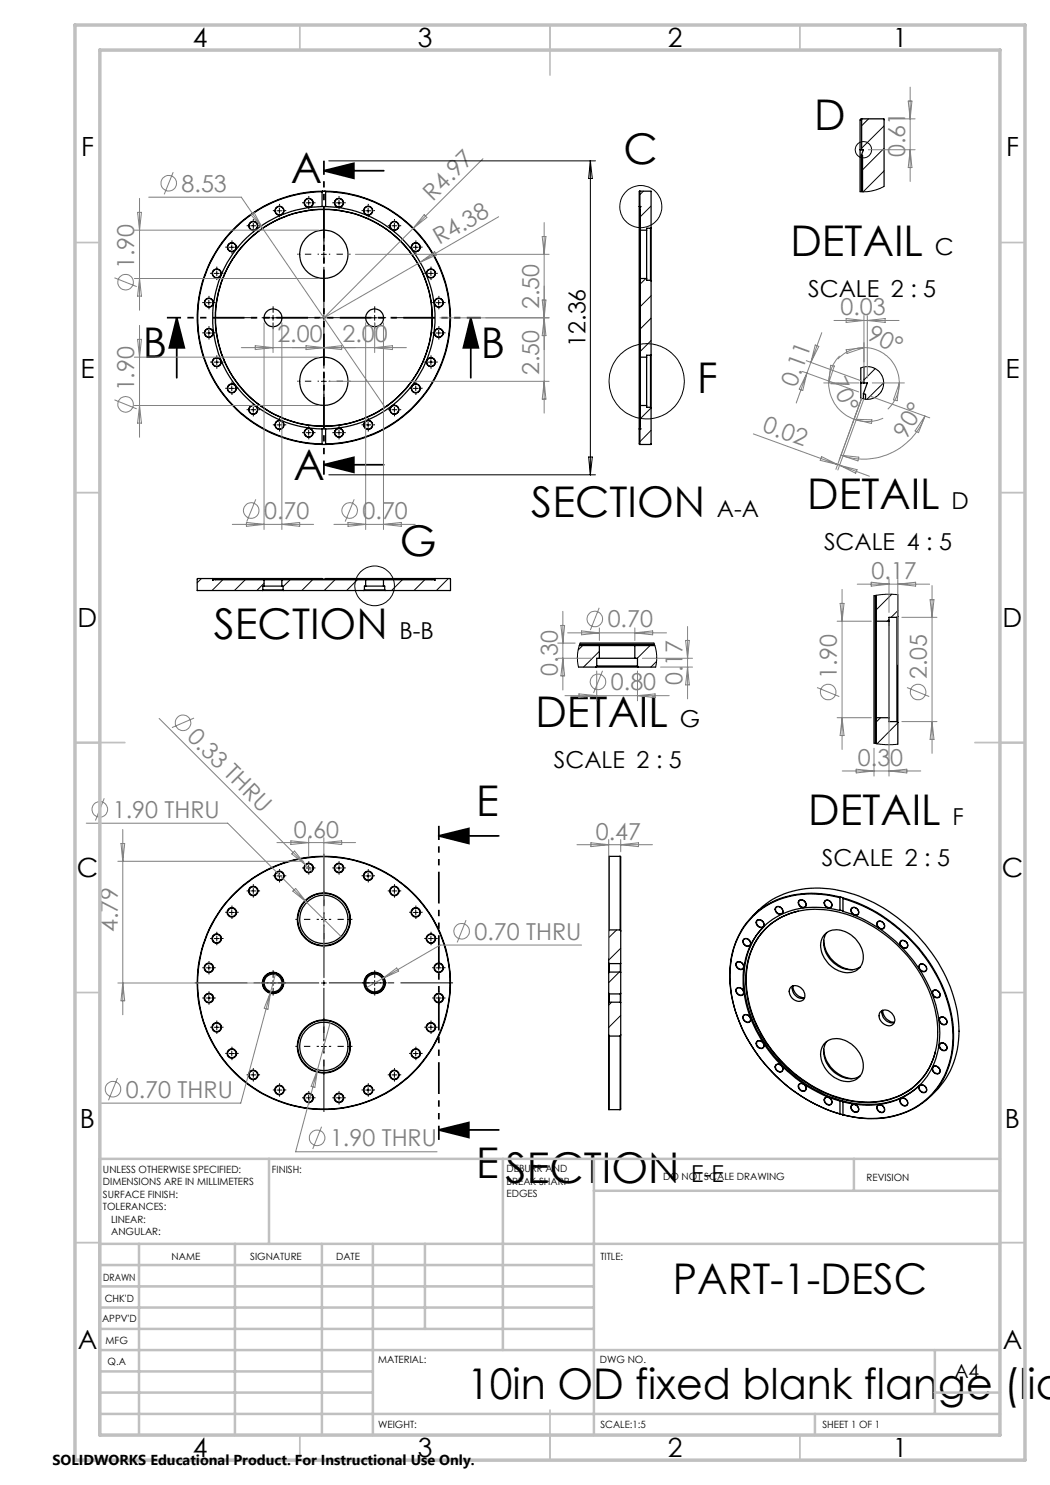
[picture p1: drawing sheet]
<svg xmlns="http://www.w3.org/2000/svg" width="210mm" height="297mm" viewBox="0 0 210 297" stroke-linecap="round" stroke-linejoin="round" font-family="sans-serif">
<g fill="none" stroke="#000" stroke-width=".25">
<path d="M64.4 38.3a25.2 25.2 0 0 0-24.9 25.3 25.2 25.2 0 0 0 24.9 25.2M64.4 38.3v3M64.6 38.2h.4M64.6 38.2a25.3 25.3 0 0 0-25.2 25.4 25.3 25.3 0 0 0 25.2 25.3M64.6 38.2l-.2 .1M65 38.2a25.3 25.3 0 0 1 25.1 25.4 25.3 25.3 0 0 1-25.1 25.3M65 38.2l.1 .1M65.1 38.3a25.2 25.2 0 0 1 24.9 25.3 25.2 25.2 0 0 1-24.9 25.2M65.1 38.3v3M128 38.2v3.1M172 29.9v8.4M172 29.9h.3"/>
<path d="M172.3 31v7.3M172.3 31l.2 .1v7.2M172.3 23.8l-.3 .2v5.9M172.3 29.9h.4l-.4 1.1M172.3 23.8v6.1M172.3 23.8h4.5v13.5M64.4 41.3h.7M64.4 41.3a22.2 22.2 0 0 0-21.9 22.2 22.2 22.2 0 0 0 21.9 22.3M65.1 41.3a22.2 22.2 0 0 1 21.9 22.2 22.2 22.2 0 0 1-21.9 22.3M127.8 41.3v44.5M127.8 41.3h.2M127.8 41.3v-3l.2-.1h2.2v7.3"/>
<path d="M128 41.9v43.4M128 41.9h.1v4.1M128 41.3h.2l-.2 .6M128.1 46v9.7M128.1 46h1.2M128.1 55.7v15.7M128.1 55.7h1.2M129.3 46v9.7M129.3 55.7v.4h.8M130.1 45.6v10.5M130.1 45.6h-.8v.4M130.1 56.1l.1 .1"/>
<path d="M130.2 45.5v10.7M130.2 56.2v14.7M130.2 45.5l-.1 .1M128.1 71.4v9.7M128.1 71.4h1.2M129.3 71.4v9.7M130.1 71v10.5M130.1 71h-.8v.4M130.2 70.9v10.7M130.2 70.9l-.1 .1M172.2 76.6v3M172.2 73.6v3"/>
<path d="M172.7 78.7v1.1M172.7 78.7l.4 .2v.9M172.8 76.6h-.6M172.8 76.6h.7l-.8 2.1M172.8 73.4v3.2M64.4 85.8h.7M64.4 85.8v3M64.4 88.8l.2 .1M64.6 88.9h.4M65.1 88.8l-.1 .1M65.1 85.8v3M127.8 85.8h.2"/>
<path d="M128 85.3l.2 .5h-.2M128 85.8v3.1M128.1 81.1v4.1l-.1 .1M128.1 81.1h1.2M129.3 81.1v.4h.8M130.1 81.5l.1 .1M130.2 81.6v7.3h-2.2l-.2-.1v-3M42.5 115.7h21.9l.2 .1M42.5 115.7h-3l-.1 .1v2.3h13.1M42.5 115.7v.4l.6-.3M43.1 115.8h43.4M43.1 115.8v.2h9.7"/>
<path d="M52.5 118.1h4.2M52.6 118h4M52.6 118l-.1 .1M52.8 116h3.6M52.8 117.2h3.6M52.8 116v1.2M52.8 117.2h-.2v.8M56.4 117.2h.2v.8M56.4 116h16.7M56.4 116v1.2M56.6 118l.1 .1M56.7 118.1h16.1"/>
<path d="M72.8 118.1h4.2M72.9 118h4M72.9 118l-.1 .1M73.1 116h3.6M73.1 117.2h3.6M73.1 117.2h-.2v.8M73.1 116v1.2M76.7 117.2h.2v.8M76.7 116v1.2M76.9 118l.1 .1M86.5 115.8l-.1 .2h-9.7M87 115.7h-21.9l-.2 .1"/>
<path d="M87 115.7h3l.1 .1v2.3h-13.1M87 115.7v.4l-.5-.3M174.8 119.1v29.6M175.1 119.1v29.6M175.3 119.1v5.1M179.6 119v4.3M115.7 133.4h3.4M115.9 129.1h4M115.9 128.9h15M116 128.6h14.8M119.1 133.4h8.6M119.3 133.2h8.2"/>
<path d="M119.3 133.2l-.2 .2M119.9 129.1h7.1M119.9 131.7h7.1M119.9 129.1v2.6M119.9 131.7h-.6v1.5M127 131.7h.5v1.5M127 129.1h4M127 129.1v2.6M127.5 133.2l.2 .2M127.7 133.4h3.4M175.3 124.2v19.3M175.3 124.2h2.5"/>
<path d="M177.8 124.2v19.3M179.4 123.5v20.8M179.4 123.5h-1.6v.7M179.6 123.3v21.2M179.6 123.3l-.2 .2M175.3 143.5h2.5M175.3 143.5v5.2M177.8 143.5v.8h1.6M179.4 144.3l.2 .2M179.6 144.5v4.3M121.8 171.3h2.2M121.8 171.3v14.7"/>
<path d="M121.8 171.3l-.1 14.9M124 171.3v14.7M124 171.3l.1 .1v14.8M168 179.5a19 19 0 0 0-15.2 2 16.4 16.4 0 0 0-6.7 15.6 30.4 30.4 0 0 0 12.3 20.8 29.8 29.8 0 0 0 9.6 4.9M168 179.5v2.6M168.1 179.4l.4 .2M168.1 179.4a18.8 18.8 0 0 0-15.8 2.3 16.6 16.6 0 0 0-6.2 15.8 31.3 31.3 0 0 0 17.2 23.4l2.9 1.3 1.9 .6M168.1 179.4l-.1 .1M168.5 179.6a31.6 31.6 0 0 1 22 24.3 17.4 17.4 0 0 1-4.8 15.7 17.5 17.5 0 0 1-15.2 3.8l-2-.4M168.5 179.6l.1 .1M168.6 179.7a31.7 31.7 0 0 1 21.7 23.7 17.6 17.6 0 0 1-4.5 16 17.6 17.6 0 0 1-16.2 3.8l-1-.2M168.6 179.7v2.6"/>
<path d="M121.7 192.6v1.9M121.7 198.7v1.9M121.7 186.2v6.4M121.7 194.5v4.2M121.7 192.6l.1 .1M121.7 198.7l.1 .1M121.8 186h2.2M121.8 186l-.1 .2M121.8 192.7v1.7M121.8 198.8v1.6M121.8 192.7h2.3M121.8 194.4h2.3"/>
<path d="M121.8 198.8h2.3M121.8 194.4l-.1 .1M124 186l.1 .2M124.1 198.8v1.6M124.1 192.7v1.7M124.1 194.4h.1M124.1 198.7v1.8M124.1 198.7v.1M124.1 192.7h.1M124.1 186.2v6.5M124.1 194.4v4.3M147.2 197.8a.87 .87 0 0 1 1.3 .1 .87 .87 0 0 1-.1 1.2 .99 .99 0 0 1-1.2-1.3z"/>
<path d="M147.3 192.6a.83 .83 0 0 1 1.2 .1 .83 .83 0 0 1-.1 1.1 .96 .96 0 0 1-1.1-1.2zM147.4 192.4a.91 .91 0 0 1 1.1 .3 .91 .91 0 0 1-.1 1.2 .97 .97 0 0 1-1-.4 .97 .97 0 0 1 0-1.1zM147.4 197.7a.84 .84 0 0 1 1.1 .2 .84 .84 0 0 1-.1 1.1 .89 .89 0 0 1-.9-.3 .89 .89 0 0 1-.1-1zM148.7 188a.83 .83 0 0 1 1.1 0 .83 .83 0 0 1 0 1.2 .96 .96 0 0 1-1.1-1.2zM148.8 187.8a.88 .88 0 0 1 1.1 .3 .88 .88 0 0 1-.1 1.1 .93 .93 0 0 1-1-.3 .93 .93 0 0 1 0-1.1zM150.6 183.1a17.3 17.3 0 0 1 16.3-5.2 31.6 31.6 0 0 1 22.3 17.5 22.5 22.5 0 0 1 1.5 17.2 15.8 15.8 0 0 1-4.7 6.7M151.4 184a.9 .9 0 0 1 1.2 .3 .9 .9 0 0 1-.1 1.2 .97 .97 0 0 1-1-.4 .97 .97 0 0 1-.1-1.1zM151.5 184.1a.84 .84 0 0 1 1.1 .2 .84 .84 0 0 1-.1 1.1 .89 .89 0 0 1-1-.3 .89 .89 0 0 1 0-1zM152.8 185.2a15.4 15.4 0 0 0-3.8 13.8 27.6 27.6 0 0 0 21.5 21.6 15.5 15.5 0 0 0 13.4-3.5M153.2 185.6a14.8 14.8 0 0 1 13.3-3.4 26.9 26.9 0 0 1 21 22.4 13.9 13.9 0 0 1-7.3 14.4 18.3 18.3 0 0 1-15.5-.5 27 27 0 0 1-15.5-20.7 14.6 14.6 0 0 1 4-12.2zM155.2 181.5a.83 .83 0 0 1 1.1 .1 .83 .83 0 0 1-.1 1.2 .96 .96 0 0 1-1-1.3zM155.2 181.4a.88 .88 0 0 1 1.1 .3 .88 .88 0 0 1-.1 1.1 .94 .94 0 0 1-.9-.3 .94 .94 0 0 1-.1-1.1z"/>
<path d="M158.2 197.4a1.88 1.88 0 0 1 2.2 .3 1.88 1.88 0 0 1 .3 2.2 1.83 1.83 0 0 1-2.2-.2 1.83 1.83 0 0 1-.3-2.3zM158.5 197.2a1.98 1.98 0 0 0 2.4 2.4M158.6 197.2a2.44 2.44 0 0 0 2.3 2.4M159.7 182.2a13.3 13.3 0 0 0-10.5 13.7 25.5 25.5 0 0 0 10.4 19.4 21.6 21.6 0 0 0 17.6 4.7 12.9 12.9 0 0 0 9.9-9.7M159.7 180.2a.87 .87 0 0 1 1.3 .1 .87 .87 0 0 1-.1 1.2 .99 .99 0 0 1-1.2-1.3zM159.8 180.2a.83 .83 0 0 1 1.2 .1 .83 .83 0 0 1-.1 1.1 .93 .93 0 0 1-1.1-1.2zM164.7 188.1a6.3 6.3 0 0 0 5.8 5.9M164.9 186.9a4 4 0 0 1 5.4 .1 5.1 5.1 0 0 1 2 5.9 3.5 3.5 0 0 1-5 1.1 5.4 5.4 0 0 1-3-6.1zM165 180.1a.9 .9 0 0 1 1.2 .3 .9 .9 0 0 1-.1 1.2 .96 .96 0 0 1-1-.4 .96 .96 0 0 1-.1-1.1zM165.1 180.2a.84 .84 0 0 1 1.1 .2 .84 .84 0 0 1-.1 1.1 .89 .89 0 0 1-1-.3 .89 .89 0 0 1 0-1zM165.3 186.5a4.7 4.7 0 0 0 1.8 6.4 4.3 4.3 0 0 0 4.9 .5M168 182.1a16 16 0 0 0-14.7 2.7 15.1 15.1 0 0 0-4.5 13.8 27.8 27.8 0 0 0 19.2 21.6"/>
<path d="M168 182.1l.6 .2M168.6 182.3a27.9 27.9 0 0 1 19 20.6 15.6 15.6 0 0 1-3.8 14.2 15.4 15.4 0 0 1-14.3 3.5l-.9-.2M170.3 181.7a.83 .83 0 0 1 1.2 .1 .83 .83 0 0 1-.1 1.1 .93 .93 0 0 1-1.1-1.2zM170.4 181.6a.89 .89 0 0 1 1.1 .2 .89 .89 0 0 1-.1 1.2 .94 .94 0 0 1-1-.3 .94 .94 0 0 1 0-1.1zM175.4 184.5a.87 .87 0 0 1 1.3 .1 .87 .87 0 0 1-.1 1.2 .99 .99 0 0 1-1.2-1.3zM175.5 184.5a.83 .83 0 0 1 1.2 .1 .83 .83 0 0 1-.1 1.1 .91 .91 0 0 1-.9-.3 .91 .91 0 0 1-.2-.9zM180.1 188.3a.87 .87 0 0 1 1.2 .1 .87 .87 0 0 1-.1 1.2 .99 .99 0 0 1-1.1-1.3zM180.2 188.2a.84 .84 0 0 1 1.1 .2 .84 .84 0 0 1-.1 1.1 .89 .89 0 0 1-.9-.3 .89 .89 0 0 1-.1-1zM184 192.9a.88 .88 0 0 1 1.1 .3 .88 .88 0 0 1-.1 1.1 .93 .93 0 0 1-1-.3 .93 .93 0 0 1 0-1.1zM184 192.9a.89 .89 0 0 1 1 .2 .89 .89 0 0 1 .1 1.1 .88 .88 0 0 1-1-.2 .88 .88 0 0 1-.1-1.1zM186.5 198.2a.86 .86 0 0 1 1.2 .1 .86 .86 0 0 1 0 1.2 .98 .98 0 0 1-1.2-1.3zM186.7 198.1a.89 .89 0 0 1 1 .2 .89 .89 0 0 1 .1 1.1 .88 .88 0 0 1-1-.2 .88 .88 0 0 1-.1-1.1z"/>
<path d="M121.7 207l.1 14.9M121.7 200.6v6.4M121.7 207l.1 .2M121.8 207.2v14.7M121.8 207.2h2.2M121.8 200.4h2.3M121.8 200.4l-.1 .2M124 207.2v14.7M124.1 200.4v.1M124.1 207v14.8l-.1 .1M124.1 207l-.1 .2M124.1 200.5v6.5"/>
<path d="M148.8 203a.89 .89 0 0 1 1.1 .3 .89 .89 0 0 1-.1 1.2 .96 .96 0 0 1-1-.4 .96 .96 0 0 1 0-1.1zM148.8 203.1a.84 .84 0 0 1 1.1 .2 .84 .84 0 0 1-.1 1.1 .89 .89 0 0 1-1-.3 .89 .89 0 0 1 0-1zM151.4 208.4a.83 .83 0 0 1 1.1 .1 .83 .83 0 0 1 0 1.1 .96 .96 0 0 1-1.1-1.2zM151.4 208.2a.9 .9 0 0 1 1.2 .3 .9 .9 0 0 1-.1 1.2 .97 .97 0 0 1-1-.4 .97 .97 0 0 1-.1-1.1zM155.2 213.1a.83 .83 0 0 1 1.1 .1 .83 .83 0 0 1-.1 1.1 .96 .96 0 0 1-1-1.2zM155.2 212.9a.89 .89 0 0 1 1.2 .3 .89 .89 0 0 1-.2 1.2 .96 .96 0 0 1-.9-.4 .96 .96 0 0 1-.1-1.1zM159.7 216.9a.87 .87 0 0 1 1.3 .1 .87 .87 0 0 1-.1 1.2 .99 .99 0 0 1-1.2-1.3zM159.9 216.8a.85 .85 0 0 1 1.1 .3 .85 .85 0 0 1-.1 1.1 .89 .89 0 0 1-.9-.4 .89 .89 0 0 1-.1-1zM164.7 209.8a6.3 6.3 0 0 0 5.8 5.9M164.9 208.7a4 4 0 0 1 5.4 .1 5.1 5.1 0 0 1 2 5.9 3.5 3.5 0 0 1-5 1 5.4 5.4 0 0 1-3-6zM164.9 219.7a.86 .86 0 0 1 1.2 .1 .86 .86 0 0 1 0 1.2 .98 .98 0 0 1-1.2-1.3zM165 219.7a.83 .83 0 0 1 1.1 .1 .83 .83 0 0 1 0 1.1 .96 .96 0 0 1-1.1-1.2z"/>
<path d="M165.3 208.3a4.7 4.7 0 0 0 1.4 6 4.3 4.3 0 0 0 5.3 .9M176 202.5a1.77 1.77 0 0 1 2.9 1.1 1.23 1.23 0 0 1-.6 1.4 1.23 1.23 0 0 1-1.5-.2 1.8 1.8 0 0 1-.8-2.3zM176.5 202.1a2.02 2.02 0 0 0 2.4 2.4M176.5 202.1a2.49 2.49 0 0 0 2.4 2.4M180.1 219.8a.87 .87 0 0 1 1.2 .1 .87 .87 0 0 1-.1 1.3 .99 .99 0 0 1-1.1-1.4zM180.1 219.8a.83 .83 0 0 1 1.2 .1 .83 .83 0 0 1-.1 1.2 .93 .93 0 0 1-1.1-1.3zM183.9 217.2a.86 .86 0 0 1 1.2 .1 .86 .86 0 0 1-.1 1.2 .98 .98 0 0 1-1.1-1.3zM184 217.1a.89 .89 0 0 1 1 .2 .89 .89 0 0 1 .1 1.1 .88 .88 0 0 1-1-.2 .88 .88 0 0 1-.1-1.1zM186.6 213.5a.83 .83 0 0 1 1.1 .1 .83 .83 0 0 1 0 1.1 .96 .96 0 0 1-1.1-1.2zM186.7 213.3a.88 .88 0 0 1 1.1 .3 .88 .88 0 0 1-.1 1.1 .93 .93 0 0 1-1-.3 .93 .93 0 0 1 0-1.1zM187.9 203.6a.9 .9 0 0 1 1.2 .1 .9 .9 0 0 1 .1 1.2 .96 .96 0 0 1-1-.2 .96 .96 0 0 1-.3-1.1zM188 203.6a.81 .81 0 0 1 1.1 .1 .81 .81 0 0 1 0 1.2 .9 .9 0 0 1-1-.3 .9 .9 0 0 1-.1-1z"/>
<path d="M188 208.7a.92 .92 0 0 1 1.1 .2 .92 .92 0 0 1 .1 1.1 .93 .93 0 0 1-1.1-.2 .93 .93 0 0 1-.1-1.1zM188.1 208.7a.87 .87 0 0 1 1 .2 .87 .87 0 0 1 .1 1.1 .86 .86 0 0 1-1.1-.2 .86 .86 0 0 1 0-1.1zM121.8 221.9h2.2M168 220.2l.6 .2M168 220.2v2.6M168 222.8h.1M168.1 222.8l.4 .2M168.5 223h.1M168.6 220.4v2.6M170.3 221.1a.87 .87 0 0 1 1.2 .1 .87 .87 0 0 1-.1 1.2 1.02 1.02 0 0 1-1.1-1.3zM170.3 221.1a.83 .83 0 0 1 1.2 .1 .83 .83 0 0 1-.1 1.2 .93 .93 0 0 1-1.1-1.3zM175.4 221.2a.87 .87 0 0 1 1.3 .1 .87 .87 0 0 1-.1 1.2 .99 .99 0 0 1-1.2-1.3z"/>
<path d="M175.6 221.1a.85 .85 0 0 1 1.1 .2 .85 .85 0 0 1-.1 1.1 .89 .89 0 0 1-1-.3 .89 .89 0 0 1 0-1z"/>
<circle cx="43.3" cy="54.7" r=".89"/>
<circle cx="43.3" cy="54.7" r=".84"/>
<circle cx="46.4" cy="49.5" r=".9"/>
<circle cx="46.4" cy="49.4" r=".84"/>
<circle cx="50.6" cy="45.2" r=".89"/>
<circle cx="50.7" cy="45.2" r=".84"/>
<circle cx="55.9" cy="42.1" r=".85"/>
<circle cx="55.9" cy="42.1" r=".89"/>
<circle cx="61.7" cy="40.6" r=".85"/>
<circle cx="61.7" cy="40.6" r=".89"/>
<circle cx="64.8" cy="50.9" r="4.8"/>
<circle cx="67.8" cy="40.6" r=".9"/>
<circle cx="67.8" cy="40.6" r=".84"/>
<circle cx="73.6" cy="42.1" r=".85"/>
<circle cx="73.6" cy="42.1" r=".89"/>
<circle cx="78.9" cy="45.2" r=".85"/>
<circle cx="78.9" cy="45.2" r=".88"/>
<circle cx="83.2" cy="49.4" r=".85"/>
<circle cx="83.2" cy="49.5" r=".9"/>
<circle cx="86.2" cy="54.7" r=".88"/>
<circle cx="86.2" cy="54.7" r=".85"/>
<circle cx="41.8" cy="66.6" r=".85"/>
<circle cx="41.8" cy="60.5" r=".85"/>
<circle cx="41.8" cy="66.6" r=".89"/>
<circle cx="41.8" cy="60.5" r=".9"/>
<circle cx="43.3" cy="72.4" r=".89"/>
<circle cx="43.3" cy="72.4" r=".84"/>
<circle cx="46.4" cy="77.7" r=".9"/>
<circle cx="46.4" cy="77.7" r=".84"/>
<circle cx="54.6" cy="63.6" r="1.79"/>
<circle cx="64.8" cy="63.6" r="21.7"/>
<circle cx="64.8" cy="76.3" r="4.8"/>
<circle cx="74.9" cy="63.6" r="1.79"/>
<circle cx="83.2" cy="77.7" r=".85"/>
<circle cx="83.2" cy="77.7" r=".9"/>
<circle cx="86.2" cy="72.4" r=".88"/>
<circle cx="86.2" cy="72.4" r=".85"/>
<circle cx="87.7" cy="66.6" r=".89"/>
<circle cx="87.8" cy="60.5" r=".9"/>
<circle cx="87.8" cy="66.6" r=".84"/>
<circle cx="87.8" cy="60.5" r=".84"/>
<circle cx="50.6" cy="81.9" r=".9"/>
<circle cx="50.7" cy="82" r=".84"/>
<circle cx="55.9" cy="85" r=".85"/>
<circle cx="55.9" cy="85" r=".9"/>
<circle cx="61.7" cy="86.5" r=".88"/>
<circle cx="61.7" cy="86.6" r=".85"/>
<circle cx="67.8" cy="86.5" r=".89"/>
<circle cx="67.8" cy="86.6" r=".84"/>
<circle cx="73.6" cy="85" r=".85"/>
<circle cx="73.6" cy="85" r=".9"/>
<circle cx="78.9" cy="82" r=".85"/>
<circle cx="78.9" cy="81.9" r=".89"/>
<circle cx="50.7" cy="178.2" r=".96"/>
<circle cx="50.7" cy="178.2" r=".85"/>
<circle cx="55.9" cy="175.2" r=".95"/>
<circle cx="55.9" cy="175.2" r=".84"/>
<circle cx="61.7" cy="173.6" r=".84"/>
<circle cx="61.7" cy="173.6" r=".94"/>
<circle cx="67.8" cy="173.6" r=".94"/>
<circle cx="67.8" cy="173.6" r=".85"/>
<circle cx="73.6" cy="175.2" r=".95"/>
<circle cx="73.6" cy="175.2" r=".84"/>
<circle cx="78.9" cy="178.2" r=".85"/>
<circle cx="78.9" cy="178.2" r=".95"/>
<circle cx="41.8" cy="199.6" r=".95"/>
<circle cx="41.8" cy="199.6" r=".84"/>
<circle cx="41.8" cy="193.6" r=".84"/>
<circle cx="41.8" cy="193.6" r=".94"/>
<circle cx="43.3" cy="187.7" r=".94"/>
<circle cx="43.4" cy="187.7" r=".85"/>
<circle cx="46.4" cy="182.5" r=".95"/>
<circle cx="46.4" cy="182.5" r=".84"/>
<circle cx="54.6" cy="196.6" r="2.03"/>
<circle cx="54.6" cy="196.6" r="2.13"/>
<circle cx="54.6" cy="196.6" r="1.77"/>
<circle cx="64.8" cy="183.9" r="5.3"/>
<circle cx="64.8" cy="196.6" r="25.2"/>
<circle cx="64.8" cy="183.9" r="5.2"/>
<circle cx="64.8" cy="196.6" r="25.3"/>
<circle cx="64.8" cy="183.9" r="4.8"/>
<circle cx="74.9" cy="196.6" r="2.03"/>
<circle cx="74.9" cy="196.6" r="2.13"/>
<circle cx="74.9" cy="196.6" r="1.77"/>
<circle cx="83.2" cy="182.5" r=".95"/>
<circle cx="83.2" cy="182.5" r=".84"/>
<circle cx="86.2" cy="187.7" r=".85"/>
<circle cx="86.2" cy="187.7" r=".94"/>
<circle cx="87.7" cy="199.6" r=".95"/>
<circle cx="87.7" cy="193.6" r=".84"/>
<circle cx="87.7" cy="199.6" r=".84"/>
<circle cx="87.7" cy="193.6" r=".94"/>
<circle cx="43.3" cy="205.5" r=".94"/>
<circle cx="43.4" cy="205.5" r=".85"/>
<circle cx="46.4" cy="210.7" r=".84"/>
<circle cx="46.4" cy="210.7" r=".94"/>
<circle cx="50.7" cy="215" r=".85"/>
<circle cx="50.7" cy="215" r=".95"/>
<circle cx="55.9" cy="218" r=".84"/>
<circle cx="55.9" cy="218" r=".94"/>
<circle cx="61.7" cy="219.6" r=".84"/>
<circle cx="61.7" cy="219.6" r=".94"/>
<circle cx="64.8" cy="209.3" r="5.3"/>
<circle cx="64.8" cy="209.3" r="5.2"/>
<circle cx="64.8" cy="209.3" r="4.8"/>
<circle cx="67.8" cy="219.6" r=".94"/>
<circle cx="67.8" cy="219.6" r=".85"/>
<circle cx="73.6" cy="218" r=".84"/>
<circle cx="73.6" cy="218" r=".94"/>
<circle cx="78.9" cy="215" r=".85"/>
<circle cx="78.9" cy="215" r=".94"/>
<circle cx="83.2" cy="210.7" r=".84"/>
<circle cx="83.2" cy="210.7" r=".94"/>
<circle cx="86.2" cy="205.5" r=".85"/>
<circle cx="86.2" cy="205.5" r=".94"/>
</g>
<g fill="none" stroke="#000" stroke-width=".2">
<path d="M65.8 32.2h53.3M118.1 32.2v62.8M118.1 32.2l.4 3.5h-.8zM128.7 38.2l-.7 .7M173.7 23.8l-1.4 1.3M176.8 37.3l-1 .5-1.4 .4-2.4 .1M176.8 25.2l-4.5 4.4M176.8 29.7l-4.3 4.3M176.8 34.2l-4.2 4.2M42.9 54.7h1M43.4 54.2v1M45.9 49.5h1"/>
<path d="M46.4 49v.9M50.2 45.2h1M50.7 44.7v1M55.4 42.2h1M55.9 41.6v1M61.2 40.6h1M61.7 40.1v1M64.3 50.9h1M64.8 50.4v1M67.3 40.6h1M67.8 40.1v1M73.1 42.2h1.1"/>
<path d="M73.6 41.6v1M78.4 45.2h1M78.9 44.7v1M82.7 49.5h.9M83.1 49v.9M85.7 54.7h1M86.2 54.2v1M129.2 55.7l-1.1 1.1M130.2 41.2l-2.1 2.2M130.2 59.2l-2.1 2.1M41.3 60.5h1M41.3 66.6h1"/>
<path d="M41.8 60v1M41.8 66.1v1M42.9 72.4h1M43.4 71.9v1M45.9 77.7h1M46.4 77.2v1M54.1 63.6h1M54.6 63.1v1M64.3 63.6h1M64.3 76.3h1M64.8 63.1v1M64.8 75.8v1"/>
<path d="M74.4 63.6h1M74.9 63.1v1M82.7 77.7h.9M83.1 77.2v1M85.7 72.4h1M86.2 71.9v1M87.2 60.5h1.1M87.2 66.6h1.1M87.7 60v1M87.7 66.1v1M130.2 63.6l-2.1 2.2M130.2 68.1l-2.1 2.2"/>
<path d="M172.2 73.6l.8-.3h.9l1.3 .5 .7 .6 .5 .6 .3 1.4-.2 1.5-.6 .9-.6 .5-1.5 .6-.9-.1-.7-.2M175 73.7l-2.2 2.3M176.7 76.5l-3.3 3.4M50.2 81.9h1M50.7 81.5v.9M55.4 85h1M55.9 84.5v1M61.2 86.5h1M61.7 86v1.1M65.8 95h53.3M67.3 86.5h1M67.8 86v1.1"/>
<path d="M73.1 85h1.1M73.6 84.5v1M78.4 81.9h1M78.9 81.5v.9M117.7 91.4h.8l-.4 3.6zM130.2 81.6l-2.1 2.1M130.2 86.1l-2.2 2.2M40.3 115.7l-.9 .9M44.6 116l-2.2 2.1M49 116l-2.1 2.1M52.8 116.7l-1.4 1.4M58 116l-1.4 1.3"/>
<path d="M62.5 116l-2.1 2.1M67 116l-2.2 2.1M71.5 116l-2.2 2.1M80.5 116l-2.2 2.1M84.9 116l-2.1 2.1M89.7 115.7l-2.4 2.4M178.4 118.8l-3.1 3.2M179.6 119l-2.6-.2-2.2 .3M116 128.6l-.5 2.2v1.5l.2 1.1M116.5 129.1l-.9 .9M119.9 130.3l-3.2 3.1M130 129.1l-2.5 2.6"/>
<path d="M130.8 128.6l.4 1.2 .1 1.1v1.2l-.2 1.3M131.3 132.3l-1.1 1.1M177.8 123.9l-.4 .3M179.6 122.1l-1.4 1.4M174.8 148.7l2.2 .2 2.6-.1M176.1 143.5l-.8 .9M179.6 144.6l-4.2 4.2M50.2 178.2h1M50.7 177.7v1M55.4 175.2h1M55.9 174.7v1M61.2 173.6h1"/>
<path d="M61.7 173.1v1M67.3 173.6h1M67.8 173.1v1M73.1 175.2h1.1M73.6 174.7v1M78.4 178.2h1M78.9 177.7v1M41.3 193.6h1M41.3 199.6h1M41.8 193.1v1M41.8 199.1v1M42.9 187.7h1"/>
<path d="M43.4 187.2v1M45.9 182.5h1M46.4 182v1M54.1 196.6h1M54.6 196.1v1M64.3 196.6h1M64.3 183.9h1M64.8 183.4v1M64.8 196.1v1M74.4 196.6h1M74.9 196.1v1M82.7 182.5h.9"/>
<path d="M83.1 182v1M85.7 187.7h1M86.2 187.2v1M87.2 193.6h1.1M87.2 199.6h1.1M87.7 193.1v1M87.7 199.1v1M123.3 186l-1.6 1.5M123.9 194.4l-2.2 2.1M124.1 189.6l-2.4 2.4M124.1 198.6l-.1 .2M42.9 205.5h1"/>
<path d="M43.4 205v.9M45.9 210.7h1M46.4 210.2v1M50.2 215h1M50.7 214.5v1M55.4 218h1M55.9 217.5v1M61.2 219.6h1M61.7 219.1v1M64.3 209.3h1M64.8 208.8v1M67.3 219.6h1"/>
<path d="M67.8 219.1v1M73.1 218h1.1M73.6 217.5v1M78.4 215h1M78.9 214.5v1M82.7 210.7h.9M83.1 210.2v1M85.7 205.5h1M86.2 205v.9M122.3 200.4l-.6 .6M124.1 203.1l-2.4 2.4"/>
<circle cx="172.7" cy="29.9" r="1.63"/>
<circle cx="128.1" cy="41.3" r="4.2"/>
<circle cx="129.3" cy="76.3" r="7.5"/>
<circle cx="74.9" cy="117.2" r="4"/>
</g>
<g fill="none" stroke="#808080" stroke-width=".2">
<path d="M182 17.4v18.9M27.9 39.7v22.4M29.7 39.4h18.6l28.7 42.1M34.6 34.4l-1.8 4.5M96.6 31.7l-31.8 31.9 19.2-11.1M173.7 29.9h9.3M177.8 23.8h5.2M181.6 20.2h.8l-.4 3.6zM182 29.9l.4 3.6h-.8zM22.9 55.6l4.4 1.7M26.9 46h36.9M26.9 55.7h36.9"/>
<path d="M27.5 42.5h.8l-.4 3.5zM27.9 55.7l.4 3.5h-.8zM50.2 43l.6-.5 1.7 3.2zM71.1 50.9h38.7M84 52.5l2.9-2.2 .4 .7zM84.8 42.9l.6 .6-2.8 2.2zM99.7 43.4l-15.7 9.1M108.4 47.3h.8l-.4 3.6zM108.8 44.5v38.1M22.9 80l4.4 1.8M26.9 71.4h36.9M27.5 67.9h.8l-.4 3.5z"/>
<path d="M27.9 65.1v22.4M48.3 69.5h33M51 69.1l3.6 .4-3.6 .4zM52.8 64.6v41.3M54.6 64.6v5.9M56.4 64.6v41.3M61.2 69.1v.8l7.1-.8v.8zM65.8 76.3h44M73.1 64.6v41.3M74.9 64.6v5.9M74.9 69.5l3.6-.4v.8zM76.7 64.6v41.3"/>
<path d="M88 63.6h21.8M108.4 60h.8l-.4 3.6zM108.8 63.6l.4 3.5h-.8zM108.8 76.3l.4 3.5h-.8zM160.5 74.3l11.2 4.1M161.3 72.1l11.2 4.2M161.4 74.6l-2.2 6M161.4 74.6l-.9 3.5-.7-.3zM163.1 69l.7 .3-1.6 3.2zM164.4 66.5l-3 8.1M164.7 76.6h7.1M165.7 76.6a7.8 7.8 0 0 0 5.1 7.3"/>
<path d="M166.1 73.1l.8 .1-1.2 3.4zM166.8 64.1h13M167.9 71.2a7.8 7.8 0 0 0-2.2 5.4M169.2 70l3.6-.5-3.4 1.2zM169.2 63.7l3.6 .4-3.6 .4zM172.3 79.7l-5.1 14.2M172.8 79.8l-5.2 14.2M172.8 69.5a7.1 7.1 0 0 1 7.1 7.1M172.8 69.5a7.3 7.3 0 0 0-5.3 2.3M172.8 63.1v12.5M173.5 63.1v12.5M173.5 64.1l3.5-.4v.8z"/>
<path d="M174 79.2l11.9 4.4M174.4 76.6h6.5M179.9 76.6a7.1 7.1 0 0 1-2.3 5.2M179.9 76.6l-.5 3.5-.7-.1zM26.9 81.1h36.9M27.9 81.1l.4 3.5h-.8zM51.2 99.9l-1.8 4.4M70.8 99.9l-1.8 4.4M150.7 86.8l17.2 6.3M164.3 91.3l3.2 1.6-3.5-.8zM167.9 93.1l6 2.1M167.9 93.1l3.5 .8-.3 .7z"/>
<path d="M168.2 91l3.6 .4-.2 .8zM170.8 83.9l3.6 .1-.1 .7zM176.6 83.6a7.7 7.7 0 0 1-5.8 .3M185 83.2a13.1 13.1 0 0 1-16.8 7.8M185 83.2l-1.3 3.3-.7-.3zM46.5 104.9h16.2M49.3 104.5l3.5 .4-3.5 .4zM56.4 104.9l3.5-.4v.8zM66.8 104.9h16.2M69.6 104.5l3.5 .4-3.5 .4zM76.7 104.9l3.6-.4v.8zM168.4 117.9v32"/>
<path d="M171.4 116.8h14.5M174.2 116.4l3.6 .4-3.6 .4zM177.8 115.8v6.7M179.6 115.8v17.1M179.6 116.8l3.5-.4v.8zM186 119.9h.8l-.4 3.6zM186.4 117.1v33.6M111.5 131.7h6.9M111.5 128.6h3.5M112.2 125.1h.7l-.3 3.5zM112.6 122.3v15.7M112.6 131.7l.3 3.5h-.7z"/>
<path d="M113 139.1h20.8M113.5 126.6h19.8M115.8 138.8l3.5 .3-3.5 .4zM116.3 126.2l3.6 .4-3.6 .4zM119.3 134.2v6M119.8 121.6l-1.7 4.4M119.9 125.6v2.5M120.5 134.2l-1.8 4.4M127 125.6v2.5M127 126.6l3.5-.4v.8zM127.5 134.2v6M127.5 139.1l3.5-.3v.7z"/>
<path d="M128.5 131.7h10M132.1 133.4h6.4M137.1 128.1h.8l-.4 3.6zM137.5 125.3v14.5M137.5 133.4l.4 3.6h-.8zM163.4 137.5l4.5 1.8M167.4 124.2h6.9M168 120.7h.8l-.4 3.5zM177.8 125.2v30M180.4 123.5h7M181.4 137.5l4.4 1.8M20.8 159.7l-1.7 4.4"/>
<path d="M31.8 143.7l29.3 29.3M38.8 143.6l-4.4 1.9M167.4 143.5h6.9M168.4 143.5l.4 3.6h-.8zM168.5 154.2h15.6M171.2 153.8l3.6 .4-3.6 .4zM174.8 149.6v5.6M177.8 154.2l3.6-.4v.8zM180.4 144.3h7M186.4 144.3l.4 3.6h-.8zM17.3 164.6h28.2l15.8 15.9M23.6 172.3h37.1"/>
<path d="M24.2 168.7h.7l-.3 3.6zM24.6 165.9v37M55.4 168.5h15.7M58.2 168.2l3.5 .3-3.5 .4zM58.3 170.8l.6-.6 2.2 2.8zM58.6 178.2l.5-.5 2.2 2.8zM61.1 173l1.2 1.2M61.7 167.5v3.8M64.8 167.5v28.1M64.8 168.5l3.5-.3v.7zM115.4 168.9h15.1M118.2 168.6l3.5 .3-3.5 .4z"/>
<path d="M121.7 167.9v23.7M124.1 167.9v2.5M124.1 168.9l3.6-.3v.7zM23.6 196.6h40.2M24.6 196.6l.3 3.6h-.7zM54.2 198.3l-.6 3.6-.8-.3zM55.1 194.9l-6.9 25.7h-28.3M61.3 180.5l6.9 6.8M76.5 195.7l-3.1 1.8M76.5 195.7l2.8-2.1 .4 .6zM93.2 184l-1.8 4.5M116.3 189h-28.3l-11.5 6.7"/>
<path d="M23.5 215.6l-1.8 4.5M63.5 214l-.5 3.5-.8-.2zM66 204.6l-6.9 25.8h28.3M64.3 225.4l-1.8 4.4"/>
<circle cx="33.8" cy="36.6" r="1.55"/>
<circle cx="25.1" cy="56.4" r="1.55"/>
<circle cx="25.1" cy="80.9" r="1.55"/>
<circle cx="50.2" cy="102.1" r="1.56"/>
<circle cx="69.9" cy="102.1" r="1.56"/>
<circle cx="118.9" cy="123.8" r="1.56"/>
<circle cx="119.6" cy="136.4" r="1.55"/>
<circle cx="165.6" cy="138.4" r="1.56"/>
<circle cx="183.6" cy="138.4" r="1.55"/>
<circle cx="36.6" cy="144.6" r="1.56"/>
<circle cx="20" cy="161.9" r="1.55"/>
<circle cx="92.3" cy="186.3" r="1.55"/>
<circle cx="22.6" cy="217.8" r="1.55"/>
<circle cx="63.4" cy="227.6" r="1.55"/>
</g>
<path d="M64.8 34.1l6-1.4v3zM64.8 34.1h12M35.3 63.6l1.6 6h-3zM35.3 63.6v12M94.2 63.6l1.5 6h-3zM94.2 63.6v12M64.8 93l6-1.5v3zM64.8 93h12M87.7 167.2l6.1-1.5v3zM87.7 167.2h12.1M87.7 226l6.1-1.5v3zM87.7 226h12.1" fill="none" stroke="#000" stroke-width=".35"/>
<g fill="none" stroke="#000" stroke-width=".2" stroke-dasharray="15.2 1.3 1.3 1.3" stroke-linecap="butt">
<path d="M61.8 39.6v-.4M67.8 39.6v-.4M41.8 59.5v-.3M42.4 54.7h-.4M43.4 53.7v-.4M43.4 55.7v.3M44.4 54.7h.3M45.4 49.4h-.4M46.4 48.4v-.3M46.4 50.4v.4M47.4 49.4h.3M49.7 45.1h-.4"/>
<path d="M50.7 44.1v-.3M50.7 46.1v.4M51.7 45.1h.3M54.9 42.1h-.3M55.9 41.1v-.3M55.9 43.1v.4M56.9 42.1h.4M60.8 40.6h-.4M61.8 41.6v.3M62.8 40.6h.3M66.8 40.6h-.3M67.8 41.6v.3"/>
<path d="M68.8 40.6h.4M72.7 42.1h-.4M73.7 41.1v-.3M73.7 43.1v.4M74.7 42.1h.3M77.9 45.1h-.3M78.9 44.1v-.3M78.9 46.1v.4M79.9 45.1h.3M82.2 49.4h-.4M83.2 48.4v-.3M83.2 50.4v.4"/>
<path d="M84.2 49.4h.3M85.2 54.7h-.3M86.2 53.7v-.4M86.2 55.7v.3M87.2 54.7h.3M87.8 59.5v-.3M40.8 60.5h-.3M40.8 66.6h-.3M41.8 61.5v.4M41.8 65.6v-.4M41.8 67.6v.3M42.4 72.4h-.4"/>
<path d="M42.8 60.5h.3M42.8 66.6h.3M43.4 71.4v-.3M43.4 73.4v.4M44.4 72.4h.3M45.4 77.7h-.4M46.4 76.7v-.4M46.4 78.7v.3M47.4 77.7h.3M53.6 63.5h-1.3M54.6 62.5v-1.2M54.6 64.5v1.3"/>
<path d="M55.6 63.5h1.3M73.9 63.5h-1.2M74.9 62.5v-1.2M74.9 64.5v1.3M75.9 63.5h1.3M82.2 77.7h-.4M83.2 76.7v-.4M83.2 78.7v.3M84.2 77.7h.3M85.2 72.4h-.3M86.2 71.4v-.3M86.2 73.4v.4"/>
<path d="M86.8 66.6h-.4M86.8 60.5h-.4M87.2 72.4h.3M87.8 65.6v-.4M87.8 67.6v.3M87.8 61.5v.4M88.8 66.6h.3M88.8 60.5h.3M49.7 81.9h-.4M50.7 80.9v-.3M50.7 82.9v.4M51.7 81.9h.3"/>
<path d="M54.9 85h-.3M55.9 84v-.4M55.9 86v.3M56.9 85h.4M60.8 86.5h-.4M61.8 85.5v-.3M61.8 87.5v.4M62.8 86.5h.3M66.8 86.5h-.3M67.8 85.5v-.3M67.8 87.5v.4M68.8 86.5h.4"/>
<path d="M72.7 85h-.4M73.7 84v-.4M73.7 86v.3M74.7 85h.3M77.9 81.9h-.3M78.9 80.9v-.3M78.9 82.9v.4M79.9 81.9h.3M49.7 178.2h-.4M50.7 177.2v-.4M50.7 179.2v.3M51.7 178.2h.3"/>
<path d="M54.9 175.2h-.3M55.9 174.2v-.4M55.9 176.2v.3M56.9 175.2h.4M60.8 173.6h-.4M61.8 172.6v-.4M61.8 174.6v.3M62.8 173.6h.3M66.8 173.6h-.3M67.8 172.6v-.4M67.8 174.6v.3M68.8 173.6h.4"/>
<path d="M72.7 175.2h-.4M73.7 174.2v-.4M73.7 176.2v.3M74.7 175.2h.3M77.9 178.2h-.3M78.9 177.2v-.4M78.9 179.2v.3M79.9 178.2h.3M40.8 199.6h-.3M40.8 193.5h-.3M41.8 198.6v-.3M41.8 192.5v-.3"/>
<path d="M41.8 194.5v.4M42.4 187.7h-.4M42.8 199.6h.3M42.8 193.5h.3M43.4 186.7v-.3M43.4 188.7v.3M44.4 187.7h.3M45.4 182.5h-.4M46.4 181.5v-.4M46.4 183.5v.3M47.4 182.5h.3M53.6 196.6h-1.5"/>
<path d="M54.6 195.6v-1.6M54.6 197.6v1.5M55.6 196.6h1.6M73.9 196.6h-1.5M74.9 195.6v-1.6M74.9 197.6v1.5M75.9 196.6h1.6M82.2 182.5h-.4M83.2 181.5v-.4M83.2 183.5v.3M84.2 182.5h.3M85.2 187.7h-.3"/>
<path d="M86.2 186.7v-.3M86.2 188.7v.3M86.8 193.5h-.4M86.8 199.6h-.4M87.2 187.7h.3M87.8 192.5v-.3M87.8 194.5v.4M87.8 198.6v-.3M88.8 193.5h.3M88.8 199.6h.3M41.8 200.6v.3M42.4 205.4h-.4"/>
<path d="M43.4 204.4v-.3M43.4 206.4v.4M44.4 205.4h.3M45.4 210.7h-.4M46.4 209.7v-.4M46.4 211.7v.3M47.4 210.7h.3M49.7 215h-.4M50.7 214v-.4M50.7 216v.3M51.7 215h.3M54.9 218h-.3"/>
<path d="M55.9 217v-.4M55.9 219v.3M56.9 218h.4M60.8 219.6h-.4M61.8 218.6v-.4M62.8 219.6h.3M66.8 219.6h-.3M67.8 218.6v-.4M68.8 219.6h.4M72.7 218h-.4M73.7 217v-.4M73.7 219v.3"/>
<path d="M74.7 218h.3M77.9 215h-.3M78.9 214v-.4M78.9 216v.3M79.9 215h.3M82.2 210.7h-.4M83.2 209.7v-.4M83.2 211.7v.3M84.2 210.7h.3M85.2 205.4h-.3M86.2 204.4v-.3M86.2 206.4v.4"/>
<path d="M87.2 205.4h.3M87.8 200.6v.3M61.8 220.6v.3M67.8 220.6v.3"/>
</g>
<path d="M63.8 196.6h-24.8M64.8 195.6v-24.9M64.8 197.6v24.8M65.8 196.6h24.8" fill="none" stroke="#000" stroke-width=".2" stroke-dasharray="15.2 1.3 1.3 1.3" stroke-dashoffset="4.7" stroke-linecap="butt"/>
<path d="M63.8 183.9h-4.7M64.8 182.9v-4.7M64.8 184.9v4.7M65.8 183.9h4.7M63.8 209.3h-4.7M64.8 208.3v-4.7M64.8 210.3v4.7M65.8 209.3h4.7" fill="none" stroke="#000" stroke-width=".2" stroke-dasharray="15.2 1.3 1.3 1.3" stroke-dashoffset="14.8" stroke-linecap="butt"/>
<path d="M63.8 63.5h-21.2M64.8 62.5v-21.2M64.8 64.5v21.2M65.8 63.5h21.2" fill="none" stroke="#000" stroke-width=".2" stroke-dasharray="15.2 1.3 1.3 1.3" stroke-dashoffset="6.5" stroke-linecap="butt"/>
<path d="M63.8 50.8h-4.3M64.8 49.8v-4.3M64.8 51.8v4.4M65.8 50.8h4.3M63.8 76.2h-4.3M64.8 75.2v-4.3M64.8 77.2v4.4M65.8 76.2h4.3" fill="none" stroke="#000" stroke-width=".2" stroke-dasharray="15.2 1.3 1.3 1.3" stroke-dashoffset="15" stroke-linecap="butt"/>
<path d="M64.8 32.1v62.8M96.2 63.5h-62.8M87.8 165.2v62.8" fill="none" stroke="#000" stroke-width=".35" stroke-dasharray="6.3 1.3 1.3 1.3 1.3 1.3" stroke-dashoffset="3.5" stroke-linecap="butt"/>
<g fill="none" stroke="#c0c0c0" stroke-width=".35">
<path d="M60 5v5M110 5v10M160 5v5M15 48.5h5M200 48.5h5M15 98.5h5M200 98.5h5M15 148.5h10M195 148.5h10M15 198.5h5M200 198.5h5M15 248.5h5"/>
<path d="M200 248.5h5M60 287v5M110 282v10M160 287v5"/>
</g>
<g fill="none" stroke="#c0c0c0" stroke-width=".5">
<path d="M53.8 231.8v17M100.6 231.8v38.2M118.8 231.8v55.2M118.8 238.2h81.2M170.8 231.8v6.4M200 231.8h-180v55.2M20 248.8h180M20 257.3h98.8M20 253h98.8M27.8 248.8v38.2M47 248.8v38.2M64.4 248.8v38.2"/>
<path d="M74.6 248.8v38.2M85 248.8v17M20 265.8h98.8M20 261.5h98.8M20 278.5h54.6M20 274.3h54.6M20 270h180M187 278.5h13M187 270v12.8M20 282.8h180M163 282.8v4.2"/>
</g>
<path d="M15 5h190v287h-190zM20 10h180v277h-180z" fill="none" stroke="#c0c0c0" stroke-width=".7"/>
<g fill="#000">
<path d="M94.2 63.6l1.5 6h-3zM35.3 63.6l1.6 6h-3z"/>
<path d="M87.7 167.2l6.1-1.5v3zM87.7 226l6.1-1.5v3zM64.8 34.1l6-1.4v3zM64.8 93l6-1.5v3z"/>
</g>
<g font-size="8.5">
<text x="162.8" y="26.1">D</text>
<text x="124.7" y="32.8">C</text>
<text x="58.2" y="36.6">A</text>
<text x="158.1" y="51.1">DETAIL</text>
<text x="28.6" y="71.5">B</text>
<text x="96.1" y="71.5">B</text>
<text x="139.4" y="78.6">F</text>
<text x="58.7" y="96.1">A</text>
<text x="161.4" y="101.9">DETAIL</text>
<text x="106.3" y="103.5">SECTION</text>
<text x="80" y="111.3">G</text>
<text x="42.8" y="127.9">SECTION</text>
<text x="107.1" y="145.3">DETAIL</text>
<text x="95.3" y="163.2">E</text>
<text x="161.6" y="165.1">DETAIL</text>
<text x="95.3" y="235.7">E</text>
<text x="101.1" y="236.5">SECTION</text>
<text x="134.6" y="258.8">PART-1-DESC</text>
<text x="93.4" y="279.7">10in OD fixed blank flange (lid</text>
</g>
<g font-size="5.3">
<text x="38.5" y="9.5">4</text>
<text x="83.5" y="9.5">3</text>
<text x="133.5" y="9.5">2</text>
<text x="178.5" y="9.5">1</text>
<text x="16.2" y="31.3">F</text>
<text x="201.2" y="31.3">F</text>
<text x="16.1" y="75.5">E</text>
<text x="201.1" y="75.5">E</text>
<text x="15.5" y="125.5">D</text>
<text x="200.5" y="125.5">D</text>
<text x="15.4" y="175.5">C</text>
<text x="200.4" y="175.5">C</text>
<text x="16" y="225.5">B</text>
<text x="201" y="225.5">B</text>
<text x="15.5" y="269.8">A</text>
<text x="200.5" y="269.8">A</text>
<text x="38.5" y="291.5">4</text>
<text x="83.5" y="291.5">3</text>
<text x="133.5" y="291.5">2</text>
<text x="178.5" y="291.5">1</text>
</g>
<g font-size="4.7" fill="#808080">
<text x="181" y="31.5" transform="rotate(-90 181 31.5)">0.61</text>
<text x="36.3" y="38.3">8.53</text>
<text x="86.6" y="40.3" transform="rotate(-45 86.6 40.3)">R4.97</text>
<text x="26.9" y="53.9" transform="rotate(-90 26.9 53.9)">1.90</text>
<text x="87.9" y="49.1" transform="rotate(-30 87.9 49.1)">R4.38</text>
<text x="107.8" y="61.8" transform="rotate(-90 107.8 61.8)">2.50</text>
<text x="168.1" y="63.1">0.03</text>
<text x="55.5" y="68.5">2.00</text>
<text x="68.5" y="68.5">2.00</text>
<text x="173.2" y="67.8" transform="rotate(26 173.2 67.8)">90°</text>
<text x="107.8" y="75" transform="rotate(-90 107.8 75)">2.50</text>
<text x="159.2" y="77.7" transform="rotate(-70 159.2 77.7)">0.11</text>
<text x="165.9" y="76.2" transform="rotate(65 165.9 76.2)">70°</text>
<text x="26.9" y="78.3" transform="rotate(-90 26.9 78.3)">1.90</text>
<text x="152.3" y="86.3" transform="rotate(20 152.3 86.3)">0.02</text>
<text x="181.3" y="87.9" transform="rotate(-59 181.3 87.9)">90°</text>
<text x="52.8" y="103.8">0.70</text>
<text x="72.5" y="103.8">0.70</text>
<text x="174.3" y="115.8">0.17</text>
<text x="121.5" y="125.5">0.70</text>
<text x="111.6" y="135.1" transform="rotate(-90 111.6 135.1)">0.30</text>
<text x="136.5" y="137.1" transform="rotate(-90 136.5 137.1)">0.17</text>
<text x="167.4" y="135.8" transform="rotate(-90 167.4 135.8)">1.90</text>
<text x="185.4" y="135.8" transform="rotate(-90 185.4 135.8)">2.05</text>
<text x="122.2" y="138.1">0.80</text>
<text x="37.2" y="147.6" transform="rotate(45 37.2 147.6)">0.33 THRU</text>
<text x="171.6" y="153.2">0.30</text>
<text x="22.5" y="163.6">1.90 THRU</text>
<text x="58.8" y="167.5">0.60</text>
<text x="119.2" y="167.9">0.47</text>
<text x="23.6" y="186.4" transform="rotate(-90 23.6 186.4)">4.79</text>
<text x="94.9" y="187.9">0.70 THRU</text>
<text x="25.2" y="219.5">0.70 THRU</text>
<text x="66" y="229.3">1.90 THRU</text>
</g>
<g font-size="4.7">
<text x="187" y="51.1">C</text>
<text x="161.6" y="59.3">SCALE 2 : 5</text>
<text x="117.1" y="69.4" transform="rotate(-90 117.1 69.4)">12.36</text>
<text x="190.3" y="101.9">D</text>
<text x="143.4" y="103.5">A-A</text>
<text x="164.8" y="110.1">SCALE 4 : 5</text>
<text x="79.9" y="127.9">B-B</text>
<text x="136" y="145.3">G</text>
<text x="110.8" y="153.5">SCALE 2 : 5</text>
<text x="190.5" y="165.1">F</text>
<text x="164.4" y="173.3">SCALE 2 : 5</text>
<text x="138.2" y="236.5">E-E</text>
</g>
<text font-size="3.9" x="190.9" y="275.5">A4</text>
<text font-size="2.9" x="10.5" y="292.9">SOLIDWORKS Educational Product. For Instructional Use Only.</text>
<g font-size="2">
<text x="20.6" y="234.6">UNLESS OTHERWISE SPECIFIED:</text>
<text x="20.6" y="237.1">DIMENSIONS ARE IN MILLIMETERS</text>
<text x="20.6" y="239.6">SURFACE FINISH:</text>
<text x="54.4" y="234.6">FINISH:</text>
<text x="101.3" y="234.5">DEBURR AND</text>
<text x="101.3" y="237">BREAK SHARP</text>
<text x="101.3" y="239.5">EDGES</text>
<text x="132.6" y="236">DO NOT SCALE DRAWING</text>
<text x="173.3" y="236.2">REVISION</text>
<text x="20.6" y="242.1">TOLERANCES:</text>
<text x="22.2" y="244.6">LINEAR:</text>
<text x="22.2" y="247.1">ANGULAR:</text>
<text x="34.3" y="252">NAME</text>
<text x="50" y="251.9">SIGNATURE</text>
<text x="67.2" y="251.9">DATE</text>
<text x="120.1" y="251.9">TITLE:</text>
<text x="20.6" y="256.1">DRAWN</text>
<text x="20.9" y="260.3">CHK'D</text>
<text x="20.4" y="264.4">APPV'D</text>
<text x="21.1" y="268.8">MFG</text>
<text x="21.5" y="273">Q.A</text>
<text x="75.6" y="272.5">MATERIAL:</text>
<text x="120" y="272.5">DWG NO.</text>
<text x="75.6" y="285.5">WEIGHT:</text>
<text x="120.1" y="285.6">SCALE:1:5</text>
<text x="164.5" y="285.6">SHEET 1 OF 1</text>
</g>
</svg>
